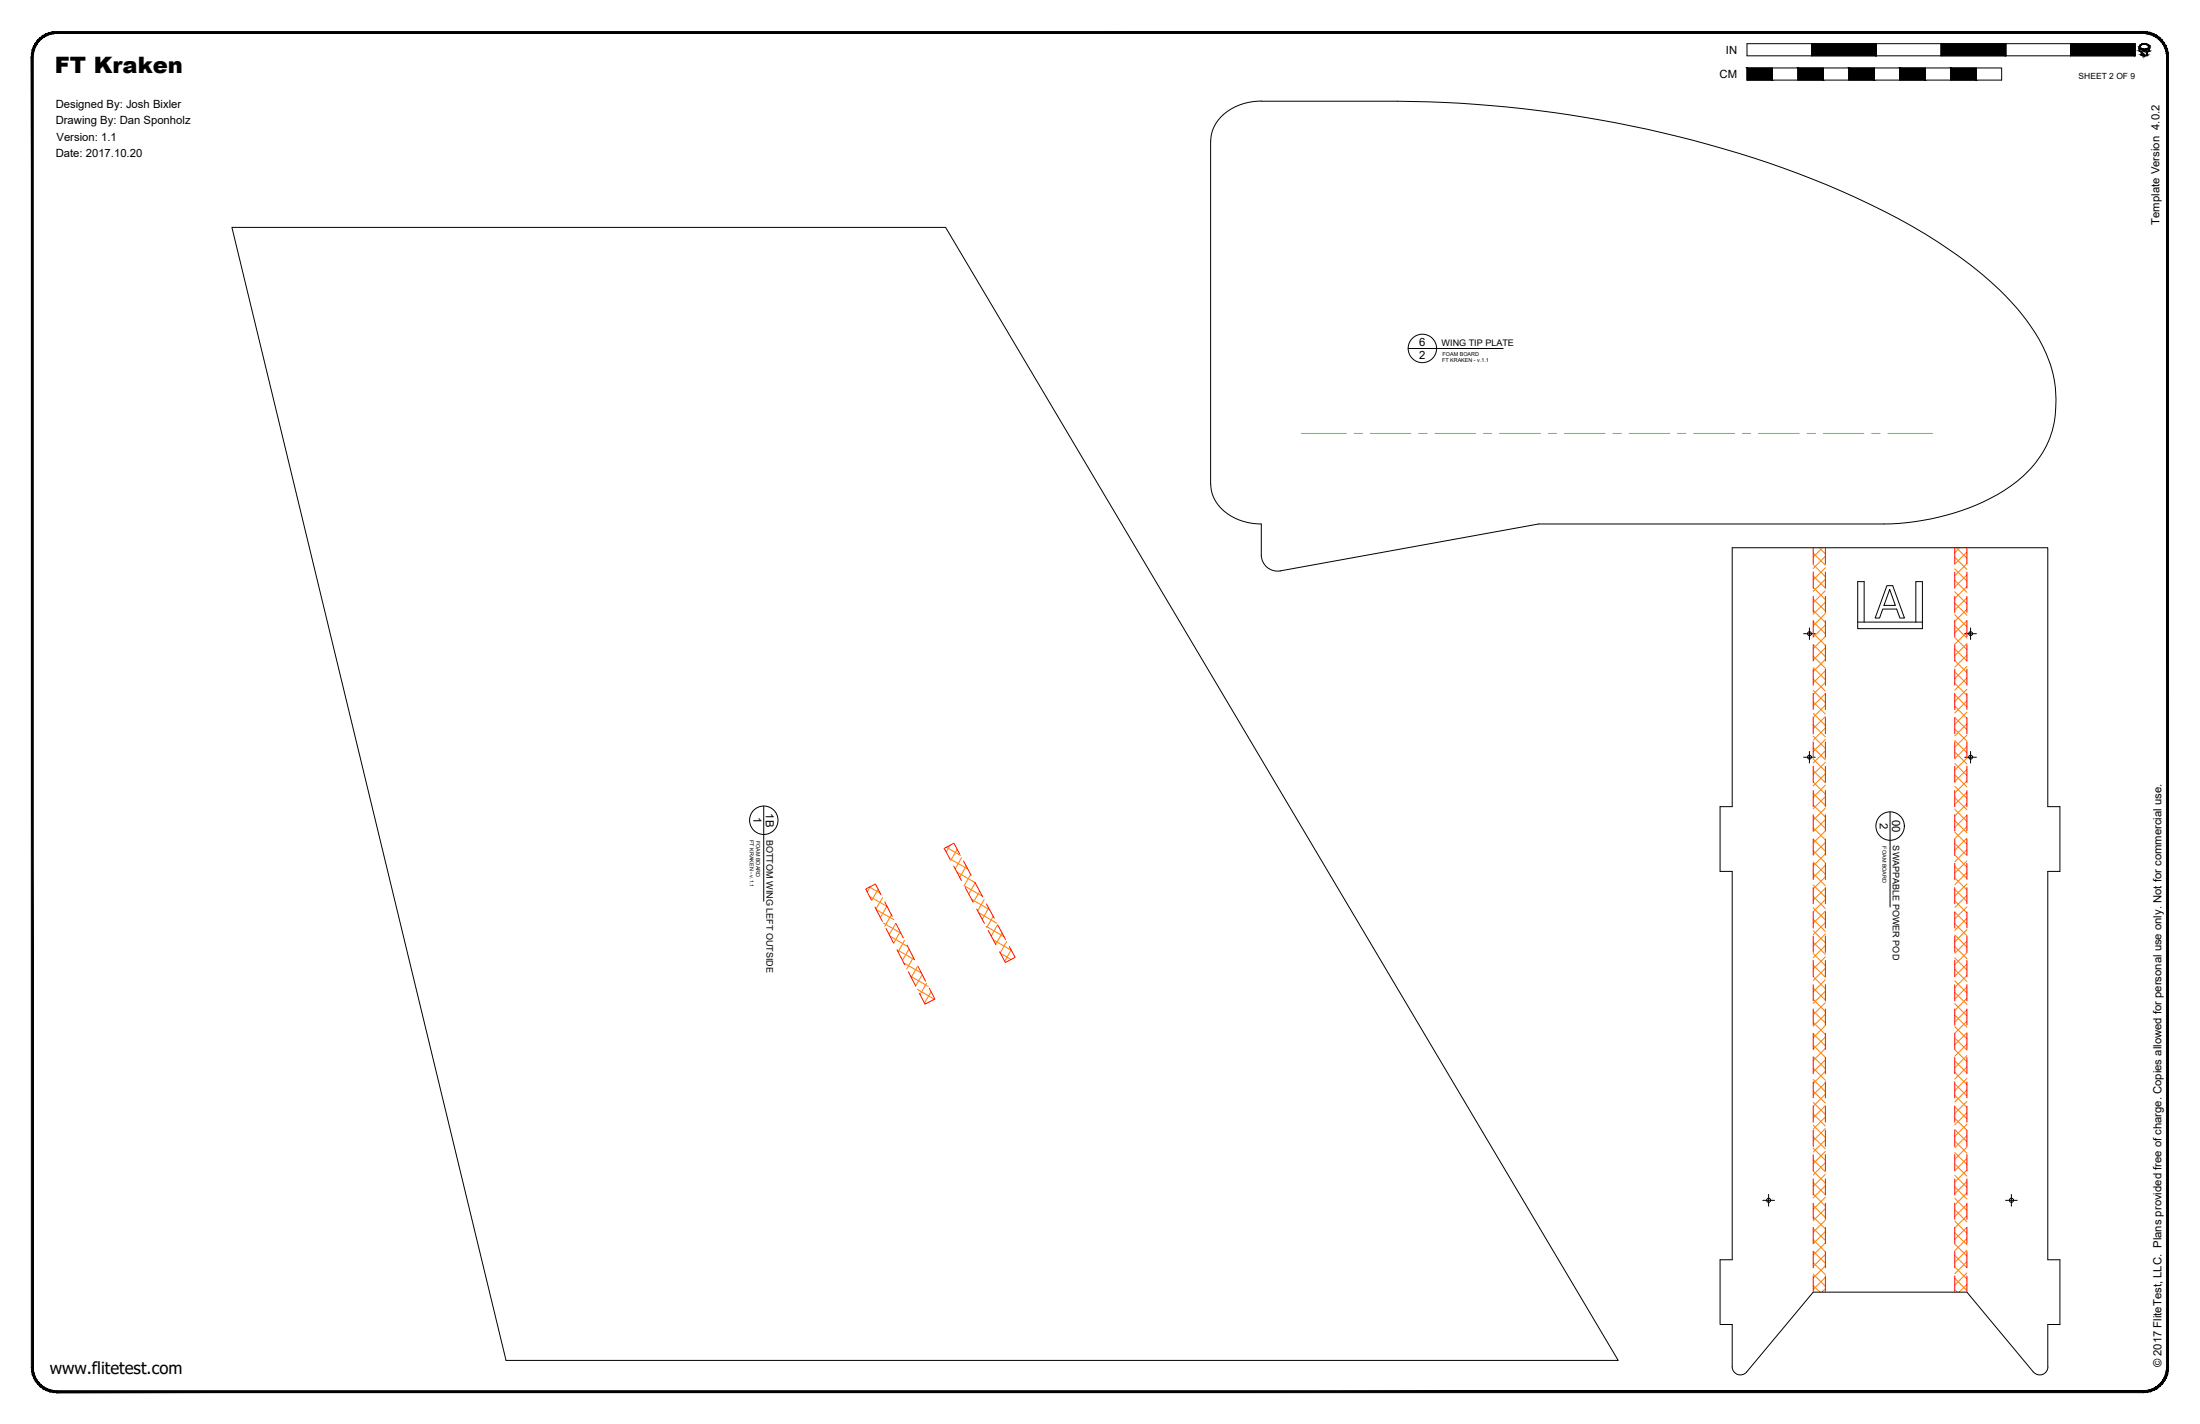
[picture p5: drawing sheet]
<svg xmlns="http://www.w3.org/2000/svg" width="864mm" height="559mm" viewBox="0 0 864 559" stroke-linecap="round" stroke-linejoin="round" font-family="sans-serif">
<!-- layer: 01 CUT -->
<g fill="none" stroke="#000" stroke-width=".39">
<path d="M495.1 39.7h53.5a460.9 460.9 0 0 1 168.4 32.8 239.2 239.2 0 0 1 58.9 33.4 91.4 91.4 0 0 1 27.3 32.8 44.9 44.9 0 0 1 .2 36.1 46.4 46.4 0 0 1-22.2 20.8 96.6 96.6 0 0 1-41.6 10h-135.6l-101.4 18.4M495.1 39.7a19.8 19.8 0 0 0-19 11.2l-.8 4.4M475.2 55.3v134.7M91 89.2h280.2l264 444.6h-436.6zM475.3 190a15.7 15.7 0 0 0 10.9 13.9l5.2 1.4 3.7 .3v12.1a6.4 6.4 0 0 0 7.5 6.3M680 536.4a3.2 3.2 0 0 0 2.1 3 3.2 3.2 0 0 0 3.5-1l26.2-31.3h60.3l26.1 31.3a3.2 3.2 0 0 0 3.6 1 3.2 3.2 0 0 0 2.1-3M680 536.4v-16.6h-4.8v-25.4h4.8v-152.5h-4.8v-25.4h4.8v-101.6h123.8v101.6h4.8v25.4h-4.8v152.5h4.8v25.4h-4.8v16.6"/>
<circle cx="710.3" cy="248.7" r=".77"/>
<circle cx="773.6" cy="248.7" r=".77"/>
<circle cx="710.3" cy="297.1" r=".77"/>
<circle cx="773.6" cy="297.1" r=".77"/>
<circle cx="694.3" cy="471" r=".82"/>
<circle cx="789.6" cy="471" r=".82"/>
</g>
<!-- layer: 05 REFERENCE -->
<g fill="none" stroke="#0f0" stroke-width=".39">
<path d="M510.9 170.1h17.5M531.6 170.1h3.2M537.9 170.1h15.9M557 170.1h3.2M563.3 170.1h15.9M582.4 170.1h3.2M588.7 170.1h15.9M607.8 170.1h3.2M614.1 170.1h15.9M633.2 170.1h3.2M639.5 170.1h15.9M658.6 170.1h3.2"/>
<path d="M664.9 170.1h15.9M684 170.1h3.2M690.3 170.1h15.9M709.4 170.1h3.2M715.7 170.1h15.9M734.8 170.1h3.2M741.1 170.1h17.5"/>
</g>
<!-- layer: 06 CAVITY -->
<g fill="none" stroke="#ff7f00" stroke-width=".39">
<path d="M711.8 217l4.7 4.8M714.1 214.9l2.4 2.4M715.4 214.9l-3.6 3.7M716.5 218.3l-4.7 4.8M767.3 218.7l4.8 4.8M768 214.9l4.1 4.1M769.3 214.9l-2 2M772.1 216.6l-4.8 4.8M711.8 239.5l4.7 4.8M711.8 235l4.7 4.8M711.8 230.5l4.7 4.8M711.8 226l4.7 4.8"/>
<path d="M711.8 221.5l4.7 4.8M716.5 222.8l-4.7 4.7M716.5 227.3l-4.7 4.8M716.5 231.8l-4.7 4.7M716.5 236.3l-4.7 4.7M767.3 236.7l4.8 4.7M767.3 232.2l4.8 4.8M767.3 227.7l4.8 4.8M767.3 223.2l4.8 4.8M772.1 221.1l-4.8 4.8M772.1 225.6l-4.8 4.8M772.1 230.1l-4.8 4.8"/>
<path d="M772.1 234.6l-4.8 4.8M772.1 239.1l-4.8 4.8M711.8 257.5l4.7 4.7M711.8 252.9l4.7 4.8M711.8 248.5l4.7 4.7M711.8 244l4.7 4.7M716.5 240.7l-4.7 4.9M716.5 245.3l-4.7 4.7M716.5 249.8l-4.7 4.7M716.5 254.2l-4.7 4.8M716.5 258.8l-4.7 4.7M767.3 259.1l4.8 4.8"/>
<path d="M767.3 254.6l4.8 4.8M767.3 250.2l4.8 4.7M767.3 245.7l4.8 4.7M767.3 241.2l4.8 4.8M772.1 243.6l-4.8 4.7M772.1 248.1l-4.8 4.7M772.1 252.6l-4.8 4.7M772.1 257.1l-4.8 4.7M711.8 279.9l4.7 4.8M711.8 275.4l4.7 4.8M711.8 271l4.7 4.7M711.8 266.4l4.7 4.8"/>
<path d="M711.8 262l4.7 4.7M716.5 267.7l-4.7 4.8M716.5 272.2l-4.7 4.8M716.5 276.7l-4.7 4.8M716.5 263.2l-4.7 4.8M767.3 277.1l4.8 4.8M767.3 272.6l4.8 4.8M767.3 268.1l4.8 4.8M767.3 263.6l4.8 4.8M772.1 261.5l-4.8 4.8M772.1 266l-4.8 4.8M772.1 270.5l-4.8 4.8"/>
<path d="M772.1 275l-4.8 4.8M772.1 279.5l-4.8 4.8M711.8 297.9l4.7 4.8M711.8 293.4l4.7 4.7M711.8 288.9l4.7 4.8M711.8 284.4l4.7 4.8M716.5 285.7l-4.7 4.8M716.5 290.2l-4.7 4.7M716.5 294.7l-4.7 4.7M716.5 299.1l-4.7 4.8M716.5 281.2l-4.7 4.7M767.3 299.6l4.8 4.7"/>
<path d="M767.3 295.1l4.8 4.7M767.3 290.6l4.8 4.8M767.3 286.1l4.8 4.8M767.3 281.6l4.8 4.7M772.1 284l-4.8 4.8M772.1 288.5l-4.8 4.7M772.1 293l-4.8 4.7M772.1 297.4l-4.8 4.8M711.8 315.9l4.7 4.7M711.8 311.3l4.7 4.8M711.8 306.9l4.7 4.7M711.8 302.4l4.7 4.7"/>
<path d="M716.5 308.1l-4.7 4.8M716.5 312.6l-4.7 4.8M716.5 317.1l-4.7 4.8M716.5 303.6l-4.7 4.8M767.3 317.5l4.8 4.8M767.3 313l4.8 4.8M767.3 308.6l4.8 4.7M767.3 304l4.8 4.8M772.1 302l-4.8 4.7M772.1 306.4l-4.8 4.8M772.1 310.9l-4.8 4.8M772.1 315.4l-4.8 4.8"/>
<path d="M772.1 319.9l-4.8 4.8M371.5 332.5l5.5 3.2M372.8 336.9l7.1 4.1M373 331.7l-1.6 2.7M375.8 333.3l-2.6 4.4M377.5 336.5l-2.5 4.5M379.3 339.9l-2.6 4.4M711.8 338.3l4.7 4.7M711.8 333.8l4.7 4.8M711.8 329.3l4.7 4.8M711.8 324.8l4.7 4.8M711.8 320.3l4.7 4.8"/>
<path d="M716.5 321.6l-4.7 4.8M716.5 326.1l-4.7 4.7M716.5 335.1l-4.7 4.7M716.5 339.6l-4.7 4.7M716.5 330.6l-4.7 4.8M767.3 340l4.8 4.7M767.3 335.5l4.8 4.8M767.3 331l4.8 4.7M767.3 326.5l4.8 4.8M767.3 322l4.8 4.8M772.1 324.4l-4.8 4.8M772.1 328.9l-4.8 4.8"/>
<path d="M772.1 333.4l-4.8 4.8M772.1 337.9l-4.8 4.7M341.3 348.1l4.2 2.4M341.3 351.8l7 3.9M341.6 348l-1.2 2M344 357l6.9 4M344.7 348.9l-2.5 4.5M346.4 352.3l-2.5 4.4M348.2 355.6l-2.6 4.5M349.9 359l-2.6 4.4M375.7 342.2l7 4.1M381 343.1l-2.5 4.5 7.1 4.1"/>
<path d="M381.4 352.9l7.1 4.1M382.8 346.5l-2.5 4.3M384.2 358.2l7.1 4.1M384.6 349.7l-2.6 4.5M386.3 353l-2.5 4.4M388.1 356.3l-2.5 4.4M389.8 359.6l-2.5 4.4M711.8 356.2l4.7 4.8M711.8 351.8l4.7 4.7M711.8 347.3l4.7 4.7M711.8 342.8l4.7 4.8M716.5 344l-4.7 4.8"/>
<path d="M716.5 348.5l-4.7 4.8M716.5 353l-4.7 4.8M716.5 357.5l-4.7 4.8M767.3 357.9l4.8 4.8M767.3 353.5l4.8 4.7M767.3 348.9l4.8 4.8M767.3 344.5l4.8 4.7M772.1 342.4l-4.8 4.8M772.1 346.9l-4.8 4.7M772.1 351.4l-4.8 4.7M772.1 355.8l-4.8 4.8M346.7 362.2l6.9 4"/>
<path d="M349.4 367.4l6.9 4M351.6 362.3l-2.5 4.5M352.1 372.7l6.9 3.9M353.4 365.7l-2.6 4.4M354.8 377.9l6.9 3.9M355.1 369l-2.6 4.5M356.8 372.4l-2.5 4.4M358.5 375.7l-2.5 4.5M360.3 379.1l-2.6 4.4M387.1 363.5l7.1 4.1M389.9 368.8l7.1 4.1M391.6 362.9l-2.5 4.4"/>
<path d="M392.7 374.1l4.2 2.4M393.4 366.2l-2.6 4.4M395.2 369.5l-2.6 4.4M396.9 372.8l-2.5 4.4M711.8 378.7l4.7 4.8M711.8 374.2l4.7 4.8M711.8 369.7l4.7 4.8M711.8 365.2l4.7 4.8M711.8 360.8l4.7 4.7M716.5 366.5l-4.7 4.8M716.5 375.5l-4.7 4.7M716.5 362l-4.7 4.8"/>
<path d="M716.5 371l-4.7 4.8M767.3 375.9l4.8 4.7M767.3 371.4l4.8 4.8M767.3 366.9l4.8 4.8M767.3 362.4l4.8 4.8M772.1 360.4l-4.8 4.7M772.1 364.8l-4.8 4.8M772.1 369.3l-4.8 4.8M772.1 373.8l-4.8 4.8M772.1 378.3l-4.8 4.8M357.4 383.1l7 4M360.2 388.3l6.6 3.8"/>
<path d="M362 382.5l-2.6 4.4M362.9 393.5l.6 .3M363.7 385.8l-2.5 4.5M365.5 389.2l-2.6 4.4M711.8 396.7l4.7 4.7M711.8 392.2l4.7 4.8M711.8 387.7l4.7 4.8M711.8 383.2l4.7 4.8M716.5 380l-4.7 4.8M716.5 384.5l-4.7 4.7M716.5 393.4l-4.7 4.8M716.5 398l-4.7 4.7"/>
<path d="M716.5 389l-4.7 4.7M767.3 398.4l4.8 4.7M767.3 393.8l4.8 4.8M767.3 389.4l4.8 4.7M767.3 384.9l4.8 4.7M767.3 380.4l4.8 4.8M772.1 382.8l-4.8 4.7M772.1 387.3l-4.8 4.8M772.1 391.8l-4.8 4.7M772.1 396.3l-4.8 4.7M711.8 419.1l4.7 4.8M711.8 414.6l4.7 4.8"/>
<path d="M711.8 410.2l4.7 4.7M711.8 405.7l4.7 4.7M711.8 401.2l4.7 4.7M716.5 402.4l-4.7 4.8M716.5 411.4l-4.7 4.8M716.5 415.9l-4.7 4.8M716.5 406.9l-4.7 4.8M767.3 416.3l4.8 4.8M767.3 411.9l4.8 4.7M767.3 407.3l4.8 4.8M767.3 402.8l4.8 4.8M772.1 400.7l-4.8 4.8"/>
<path d="M772.1 405.3l-4.8 4.7M772.1 409.7l-4.8 4.8M772.1 414.2l-4.8 4.8M772.1 418.7l-4.8 4.8M711.8 437.1l4.7 4.8M711.8 432.6l4.7 4.8M711.8 428.1l4.7 4.8M711.8 423.6l4.7 4.8M716.5 420.4l-4.7 4.7M716.5 424.9l-4.7 4.8M716.5 429.4l-4.7 4.7M716.5 433.9l-4.7 4.7"/>
<path d="M716.5 438.3l-4.7 4.8M767.3 438.8l4.8 4.8M767.3 434.3l4.8 4.7M767.3 429.8l4.8 4.8M767.3 425.3l4.8 4.8M767.3 420.8l4.8 4.8M772.1 423.2l-4.8 4.8M772.1 427.7l-4.8 4.7M772.1 432.2l-4.8 4.8M772.1 436.7l-4.8 4.7M711.8 459.5l4.7 4.8M711.8 455.1l4.7 4.7"/>
<path d="M711.8 450.5l4.7 4.8M711.8 446.1l4.7 4.7M711.8 441.6l4.7 4.7M716.5 442.9l-4.7 4.7M716.5 451.8l-4.7 4.8M716.5 456.3l-4.7 4.8M716.5 447.3l-4.7 4.8M767.3 456.7l4.8 4.8M767.3 452.2l4.8 4.8M767.3 447.8l4.8 4.7M767.3 443.3l4.8 4.7M772.1 441.2l-4.8 4.7"/>
<path d="M772.1 445.6l-4.8 4.8M772.1 450.2l-4.8 4.7M772.1 454.6l-4.8 4.8M772.1 459.1l-4.8 4.8M711.8 477.5l4.7 4.8M711.8 473l4.7 4.8M711.8 468.5l4.7 4.8M711.8 464l4.7 4.8M716.5 460.8l-4.7 4.8M716.5 465.3l-4.7 4.7M716.5 469.8l-4.7 4.8M716.5 478.8l-4.7 4.7"/>
<path d="M716.5 474.3l-4.7 4.7M767.3 479.2l4.8 4.7M767.3 474.7l4.8 4.8M767.3 470.2l4.8 4.8M767.3 465.7l4.8 4.8M767.3 461.2l4.8 4.8M772.1 463.6l-4.8 4.8M772.1 468.1l-4.8 4.8M772.1 472.6l-4.8 4.8M772.1 477.1l-4.8 4.8M711.8 500l4.7 4.7M711.8 495.4l4.7 4.8"/>
<path d="M711.8 491l4.7 4.7M711.8 486.5l4.7 4.7M711.8 482l4.7 4.8M716.5 487.8l-4.7 4.7M716.5 492.3l-4.7 4.7M716.5 496.7l-4.7 4.8M716.5 483.2l-4.7 4.9M767.3 497.1l4.8 4.8M767.3 492.7l4.8 4.7M767.3 488.2l4.8 4.7M767.3 483.7l4.8 4.8M772.1 481.6l-4.8 4.8"/>
<path d="M772.1 486.1l-4.8 4.7M772.1 490.6l-4.8 4.7M772.1 495l-4.8 4.8M772.1 499.6l-4.8 4.7M711.8 504.5l2.6 2.6M716.5 501.3l-4.7 4.7M716.5 505.7l-1.4 1.4M767.3 506.1l.9 1M767.3 501.6l4.8 4.8M772.1 504l-3 3.1"/>
</g>
<!-- layer: 02 SCORE -->
<g fill="none" stroke="#f00" stroke-width=".39">
<path d="M711.8 214.9v6.4M716.5 214.9v6.4M767.3 214.9v6.4M772.1 214.9v6.4M711.8 224.5v6.3M711.8 234v6.3M716.5 224.5v6.3M716.5 234v6.3M767.3 224.5v6.3M767.3 234v6.3M772.1 224.5v6.3M772.1 234v6.3"/>
<path d="M711.8 243.5v6.4M711.8 253v6.4M716.5 243.5v6.4M716.5 253v6.4M767.3 243.5v6.4M767.3 253v6.4M772.1 243.5v6.4M772.1 253v6.4M711.8 262.6v6.3M711.8 272.1v6.3M716.5 262.6v6.3M716.5 272.1v6.3"/>
<path d="M767.3 262.6v6.3M767.3 272.1v6.3M772.1 262.6v6.3M772.1 272.1v6.3M711.8 281.6v6.4M711.8 291.1v6.4M716.5 281.6v6.4M716.5 291.1v6.4M767.3 281.6v6.4M767.3 291.1v6.4M772.1 281.6v6.4M772.1 291.1v6.4"/>
<path d="M711.8 300.7v6.3M711.8 310.2v6.3M711.8 319.7v6.4M716.5 300.7v6.3M716.5 310.2v6.3M716.5 319.7v6.4M767.3 300.7v6.3M767.3 310.2v6.3M767.3 319.7v6.4M772.1 300.7v6.3M772.1 310.2v6.3M772.1 319.7v6.4"/>
<path d="M374.4 339.9l3 5.6M376.7 335.1l-2.2-4.2-3.9 2 2.3 4.2M378.2 337.9l3 5.6M711.8 329.2v6.4M711.8 338.8v6.3M716.5 329.2v6.4M716.5 338.8v6.3M767.3 329.2v6.4M767.3 338.8v6.3M772.1 329.2v6.4M772.1 338.8v6.3M343.5 355.9l2.9 5.6"/>
<path d="M345.8 351.1l-2.1-4.2-3.9 1.9 2.2 4.3M347.3 354l2.9 5.6M378.9 348.3l3 5.6M382.7 346.3l3 5.6M383.4 356.7l3 5.6M387.2 354.7l3 5.6M711.8 348.3v6.4M711.8 357.8v6.4M716.5 348.3v6.4M716.5 357.8v6.4M767.3 348.3v6.4M767.3 357.8v6.4"/>
<path d="M772.1 348.3v6.4M772.1 357.8v6.4M347.8 364.4l3 5.6M351.7 362.4l2.9 5.6M352.2 372.9l2.9 5.6M356.1 370.9l2.8 5.6M360.4 379.4l2.9 5.6M387.9 365.1l3 5.6M391.7 363.1l3 5.6M396.2 371.5l2.3 4.2-3.8 2-2.3-4.2M711.8 367.4v6.3M711.8 376.9v6.3"/>
<path d="M716.5 367.4v6.3M716.5 376.9v6.3M767.3 367.4v6.3M767.3 376.9v6.3M772.1 367.4v6.3M772.1 376.9v6.3M356.6 381.3l2.9 5.6M364.8 387.8l2.2 4.3-3.9 1.9-2.2-4.2M711.8 386.4v6.4M711.8 395.9v6.4M716.5 386.4v6.4M716.5 395.9v6.4"/>
<path d="M767.3 386.4v6.4M767.3 395.9v6.4M772.1 386.4v6.4M772.1 395.9v6.4M711.8 405.5v6.3M711.8 415v6.3M716.5 405.5v6.3M716.5 415v6.3M767.3 405.5v6.3M767.3 415v6.3M772.1 405.5v6.3M772.1 415v6.3"/>
<path d="M711.8 424.5v6.4M711.8 434v6.4M716.5 424.5v6.4M716.5 434v6.4M767.3 424.5v6.4M767.3 434v6.4M772.1 424.5v6.4M772.1 434v6.4M711.8 443.6v6.3M711.8 453.1v6.3M716.5 443.6v6.3M716.5 453.1v6.3"/>
<path d="M767.3 443.6v6.3M767.3 453.1v6.3M772.1 443.6v6.3M772.1 453.1v6.3M711.8 462.6v6.4M711.8 472.1v6.4M716.5 462.6v6.4M716.5 472.1v6.4M767.3 462.6v6.4M767.3 472.1v6.4M772.1 462.6v6.4M772.1 472.1v6.4"/>
<path d="M711.8 481.7v6.3M711.8 491.2v6.3M716.5 481.7v6.3M716.5 491.2v6.3M767.3 481.7v6.3M767.3 491.2v6.3M772.1 481.7v6.3M772.1 491.2v6.3M711.8 500.7v6.4M716.5 500.7v6.4M767.3 500.7v6.4M772.1 500.7v6.4"/>
</g>
<!-- layer: 23 NOTES -->
<g fill="none" stroke="#000" stroke-width=".39">
<path d="M552.8 136.8h37.3M740.7 229.8h2.3l4.6 12.7h-1.8l-1.3-3.5h-5.4l-1.3 3.5h-1.7zM741.8 231.3l2.2 6.3h-4.4zM729.2 244.1h25.4M731.8 244.1v-15.9h-2.6v18.5h25.4v-18.5h-2.5v15.9M299.8 316.4v37.3M741.9 318.6v37.3"/>
<circle cx="558.3" cy="136.7" r="5.6"/>
<circle cx="299.8" cy="321.9" r="5.6"/>
<circle cx="742" cy="324.2" r="5.6"/>
</g>
<!-- layer: 24 DIMENSIONS -->
<path d="M708 248.7h4.6M710.3 246.4v4.6M771.3 248.7h4.5M773.5 246.4v4.6M708 297.2h4.6M710.3 294.9v4.5M771.3 297.2h4.5M773.5 294.9v4.5M692 471h4.6M694.3 468.7v4.6M787.3 471h4.5M789.6 468.7v4.6" fill="none" stroke="#000" stroke-width=".39"/>
<!-- layer: 21 FULL-SIZE -->
<path d="M685.8 17.1h25.4v4.8h-25.4zM711.2 17.1h25.4v4.8h-25.4zM736.6 17.1h25.4v4.8h-25.4zM762 17.1h25.4v4.8h-25.4zM787.4 17.1h25.4v4.8h-25.4zM812.8 17.1h25.4v4.8h-25.4zM840.1 18.8l1.3 .4 .2 .3 1.9-.7v.3l-1.7 1.2-1.7-1.2zM843.7 20v-1.3a1.98 1.98 0 0 0-1.9-1.5 1.98 1.98 0 0 0-1.9 1.5l-.1 1.3 .9 .3v1.2l.3-.5v.6l.4 .1 .1-.4 .2 .5v-.3l.1 .3 1-.3v-1.2l1-.3v-1.3a2.07 2.07 0 0 0-2-1.6 2.07 2.07 0 0 0-2 1.6v1.3l.8 .3v1.3l1.2 .3 1.1-.3v-1.3M685.8 26.7h9.9v4.7h10.1v-4.7h9.9v4.7h10.1v-4.7h10v4.7h10v-4.7h10v4.7h9.9v-4.7h10.1v4.7h9.9v-4.7h-9.9v4.7h-10.1v-4.7h-9.9v4.7h-10v-4.7h-10v4.7h-10v-4.7h-10.1v4.7h-9.9v-4.7h-10.1v4.7h-9.9zM841.1 21.7v-.5l.1 .5" fill="none" stroke="#000" stroke-width=".39"/>
<g fill="#000" stroke="#000" stroke-width=".39">
<path d="M840.1 18.8l1.1 .3h-1.1zM840.4 17.6l-.2 .1zM840.7 19.5h2.1l-1 .8zM841.4 17.2h.7zM842.4 19.1l1.1-.3v.3zM843.5 20h.3zM841.4 21.8h.7zM842.5 21.6h.4zM842.8 20.3h.3z"/>
<path d="M20.8 12.5l1.4-.1v.7zM20.8 12.5l.1 .7 1.3-.1zM19.4 12.8l1.4-.3 .1 .7zM19.4 12.8l.2 .7 1.3-.3zM18.1 13.3l1.3-.5 .2 .7zM18.1 13.3l.3 .7 1.2-.5zM16.9 13.9l1.2-.6 .3 .7zM16.9 13.9l.4 .7 1.1-.6zM15.7 14.8l1.2-.9 .4 .7zM15.7 14.8l.5 .6 1.1-.8zM15.7 14.8l.5 .6-1.5 .4zM14.7 15.8l.6 .5 .9-.9zM14.7 15.8l.6 .5-1.4 .6zM13.9 16.9l.6 .4 .8-1zM13.9 16.9l.6 .4-1.3 .9zM13.2 18.2l.7 .3 .6-1.2zM13.2 18.2l.7 .3-1.2 1zM12.7 19.5l.7 .2 .5-1.2zM12.7 19.5l.7 .2-1 1.2zM13.4 19.7l-1 1.2 .7 .1zM12.4 20.9l.7 .1-.8 1.3zM13.1 21l-.8 1.3h.7z"/>
<path d="M711.2 17.1l25.4 4.8v-4.8zM711.2 17.1l25.4 4.8h-25.4z"/>
<path d="M762 17.1l25.4 4.8v-4.8zM762 17.1l25.4 4.8h-25.4z"/>
<path d="M812.8 17.1l25.4 4.8v-4.8zM812.8 17.1l25.4 4.8h-25.4z"/>
<path d="M839.8 18.7v1.3zM839.8 18.7v1.3z"/>
<path d="M839.8 20h.2zM839.8 20h.2z"/>
<path d="M839.8 18.4v.3zM839.8 18.4v.3z"/>
<path d="M839.9 18.2v.2zM839.9 18.2l-.1 .2z"/>
<path d="M840.7 17.4h.2zM840.5 17.5l.2-.1z"/>
<path d="M840.1 19.1l1.3 .1zM840.1 19.1l1.3 .1z"/>
<path d="M840.9 17.3h.4zM840.7 17.4l.2-.1zM840.7 17.4h.2zM840.7 17.4h.2z"/>
<path d="M22.2 13.1h819.2v-.7zM22.2 12.4h819.2l-819.2 .7z"/>
<path d="M840.2 19.2l1.2 .1zM840.2 19.2l1.2 .1z"/>
<path d="M840.4 19.3l1.2 .2zM840.4 19.3l1.2 .2z"/>
<path d="M841 17.2h.5zM840.9 17.3h.4z"/>
<path d="M841.1 17.2h.5zM841 17.2h.5z"/>
<path d="M841.4 17.2h1.1zM841.1 17.2h1.4z"/>
<path d="M842 17.2h.5zM842 17.2h.5z"/>
<path d="M842 17.2l.6 .1zM842 17.2l.6 .1z"/>
<path d="M842.3 17.3l.5 .1zM842.3 17.3l.5 .1z"/>
<path d="M842.6 17.4h.3zM842.6 17.4h.3z"/>
<path d="M842.6 17.4l.5 .1zM842.6 17.4l.5 .1z"/>
<path d="M842.9 17.5l.3 .1zM842.9 17.5l.3 .1z"/>
<path d="M842.1 19.3l.7 .2 .3-.2zM842.1 19.3l.7 .2h-.8z"/>
<path d="M843 17.6l.3 .1zM843 17.6l.3 .1z"/>
<path d="M843.2 17.7l.2 .1zM843.2 17.7l.2 .1z"/>
<path d="M842.1 19.2h1.3zM842.1 19.2l1 .1z"/>
<path d="M843.3 17.8l.2 .1zM843.3 17.8l.2 .1z"/>
<path d="M842.4 19.1h1.1zM842.1 19.2h1.3z"/>
<path d="M843.4 17.9l.2 .2zM843.4 17.9l.2 .2z"/>
<path d="M843.6 18.2l.1 .2zM843.6 18.2l.1 .2z"/>
<path d="M843.7 18.4l.1 .3zM843.7 18.4l.1 .3z"/>
<path d="M843.7 18.7l.1 1.3zM843.7 18.7l.1 1.3z"/>
<path d="M12.3 22.3l.7 514.3v-514.3zM12.3 22.3l.7 514.3h-.7z"/>
<path d="M685.8 26.7l9.9 4.7v-4.7zM685.8 26.7l9.9 4.7h-9.9z"/>
<path d="M705.8 26.7l9.9 4.7v-4.7zM705.8 26.7l9.9 4.7h-9.9z"/>
<path d="M725.8 26.7l10 4.7v-4.7zM725.8 26.7l10 4.7h-10z"/>
<path d="M745.8 26.7l10 4.7v-4.7zM745.8 26.7l10 4.7h-10z"/>
<path d="M765.7 26.7l10.1 4.7v-4.7zM765.7 26.7l10.1 4.7h-10.1z"/>
<path d="M839.8 20l.9 .3zM839.8 20l.9 .3z"/>
<path d="M840.4 20.3h.3zM840.4 20.3h.3z"/>
<path d="M840.6 20.3l.1 1.2zM840.6 20.3l.1 1.2z"/>
<path d="M840.6 21.5l.2 .1zM840.6 21.5l.2 .1z"/>
<path d="M840.8 21l.2 .5zM840.8 21l.2 .5z"/>
<path d="M840.6 21.6h.4zM840.6 21.6h.4zM840.6 21.6h.4zM840.6 21.6h.4z"/>
<path d="M840.6 21.6h.4zM840.6 21.6h.4z"/>
<path d="M840.6 21.6l.5 .1zM840.6 21.6l.5 .1z"/>
<path d="M841.1 21.2l.1 .4zM841.1 21.2l.1 .4z"/>
<path d="M840.7 21.7h.5zM840.7 21.7h.5z"/>
<path d="M840.9 21.7h.5zM840.9 21.7h.5z"/>
<path d="M841.4 21.3l.1 .4zM841.4 21.3l.1 .4z"/>
<path d="M841 21.7l.5 .1zM841 21.7l.5 .1z"/>
<path d="M841.1 21.8h.6zM841.1 21.8h.6z"/>
<path d="M841.7 21.5l.1 .3zM841.7 21.5l.1 .3z"/>
<path d="M841.3 21.8h.5zM841.3 21.8h.5z"/>
<path d="M841.9 21.8h.3zM841.8 21.8h.3z"/>
<path d="M842.8 20.3l.1 1.2zM842.8 20.3l.1 1.2z"/>
<path d="M842.2 21.8l.7-.2zM841.9 21.8l.6-.2z"/>
<path d="M843.1 20.3l.7-.3zM842.8 20.3l.7-.3z"/>
<path d="M851.1 20.9l.1 1.4h-.7zM850.4 21l.1 1.3 .6-1.4zM850.8 19.5l.3 1.4-.7 .1zM850.1 19.7l.3 1.3 .4-1.5zM850.3 18.2l.5 1.3-.7 .2zM849.6 18.5l.5 1.2 .2-1.5zM849.6 16.9l.7 1.3-.7 .3zM849 17.3l.6 1.2v-1.6zM848.8 15.8l.8 1.1-.6 .4zM848.3 16.3l.7 1-.2-1.5zM847.8 14.8l1 1-.5 .5zM847.8 14.8l-.5 .6 1 .9zM846.7 13.9l1.1 .9-.5 .6zM846.7 13.9l-.4 .7 1 .8zM845.4 13.3l1.3 .6-.4 .7zM845.4 13.3l-.3 .7 1.2 .6zM844.1 12.8l1.3 .5-.3 .7zM844.1 12.8l-.2 .7 1.2 .5zM842.7 12.5l1.4 .3-.2 .7zM842.7 12.5l-.1 .7 1.3 .3zM841.4 12.4l1.3 .1-.1 .7zM841.4 12.4v.7l1.2 .1z"/>
<path d="M12.3 536.6h.7l-.6 1.4zM13 536.6l-.6 1.4 .7-.1zM12.4 538l.7-.1-.4 1.5zM13.1 537.9l-.4 1.5 .7-.2zM12.7 539.4l.7-.2-.2 1.5zM13.4 539.2l-.2 1.5 .7-.3zM13.2 540.7l.7-.3v1.5zM13.9 540.4v1.5l.6-.4zM13.9 541.9l.6-.4 .2 1.6zM14.5 541.5l.2 1.6 .6-.5zM14.7 543.1l.6-.5 .4 1.5zM15.3 542.6l.4 1.5 .5-.6zM16.2 543.5l.7 1.5-1.2-.9zM16.2 543.5l.7 1.5 .4-.7zM17.3 544.3l.8 1.3-1.2-.6zM17.3 544.3l.8 1.3 .3-.7zM18.4 544.9l1 1.2-1.3-.5zM18.4 544.9l1 1.2 .2-.7zM19.6 545.4l1.2 1-1.4-.3zM19.6 545.4l1.2 1 .1-.7zM20.9 545.7l1.3 .8-1.4-.1zM20.9 545.7l1.3 .8v-.7z"/>
<path d="M850.5 22.3v514.3h.7zM850.5 22.3h.7v514.3z"/>
<path d="M22.2 545.8v.7l819.2-.7zM22.2 546.5l819.2-.7v.7z"/>
<path d="M841.4 545.8l1.3 .6-1.3 .1zM841.4 545.8l1.3 .6-.1-.7zM842.6 545.7l1.5 .4-1.4 .3zM842.6 545.7l1.5 .4-.2-.7zM843.9 545.4l1.5 .2-1.3 .5zM843.9 545.4l1.5 .2-.3-.7zM845.1 544.9l1.6 .1-1.3 .6zM845.1 544.9l1.6 .1-.4-.7zM846.3 544.3l1.5-.2-1.1 .9zM846.3 544.3l1.5-.2-.5-.6zM847.3 543.5l1.5-.4-1 1zM847.3 543.5l1.5-.4-.5-.5zM848.3 542.6l1.3-.7-.8 1.2zM849 541.5l-.7 1.1 1.3-.7zM849 541.5l1.3-.8-.7 1.2zM849.6 540.4l-.6 1.1 1.3-.8zM849.6 540.4l1.2-1-.5 1.3zM850.1 539.2l-.5 1.2 1.2-1zM851.1 538l-.3 1.4-.7-.2zM850.4 537.9l-.3 1.3 1-1.2zM851.2 536.6l-.1 1.4-.7-.1zM850.5 536.6l-.1 1.3 .8-1.3z"/>
</g>
<text font-size="8.9" x="21.5" y="28.6">FT Kraken</text>
<text font-size="6.6" x="19.5" y="539.1">www.flitetest.com</text>
<g font-size="4.4">
<text x="677.5" y="21.1">IN</text>
<text x="675" y="30.6">CM</text>
<text x="21.9" y="42.4">Designed By: Josh Bixler</text>
<text x="21.9" y="48.8">Drawing By: Dan Sponholz</text>
<text x="22.2" y="55.1">Version: 1.1</text>
<text x="21.9" y="61.5">Date: 2017.10.20</text>
<text x="847.7" y="88.2" transform="rotate(-90 847.7 88.2)">Template Version 4.0.2</text>
<text x="557.1" y="136">6</text>
<text x="557.1" y="140.7">2</text>
<text x="295.8" y="320.7" transform="rotate(90 295.8 320.7)">1</text>
<text x="300.6" y="319.2" transform="rotate(90 300.6 319.2)">1B</text>
<text x="738" y="322.9" transform="rotate(90 738 322.9)">2</text>
<text x="742.7" y="321.7" transform="rotate(90 742.7 321.7)">00</text>
<text x="848.5" y="536.6" transform="rotate(-90 848.5 536.6)">© 2017 FliteTest, LLC. Plans provided free of charge. Copies allowed for personal use only. Not for commercial use.</text>
</g>
<g font-size="3.5">
<text x="565.9" y="135.6">WING TIP PLATE</text>
<text x="300.9" y="329.5" transform="rotate(90 300.9 329.5)">BOTTOM WING LEFT OUTSIDE</text>
<text x="743" y="331.8" transform="rotate(90 743 331.8)">SWAPPABLE POWER POD</text>
</g>
<text font-size="3.3" x="816" y="31.1">SHEET 2 OF 9</text>
<g font-size="2.1">
<text x="566.1" y="142.2">FT KRAKEN - v.1.1</text>
<text x="566.3" y="139.7">FOAM BOARD</text>
<text x="294.3" y="329.7" transform="rotate(90 294.3 329.7)">FT KRAKEN - v.1.1</text>
<text x="296.9" y="329.8" transform="rotate(90 296.9 329.8)">FOAM BOARD</text>
<text x="739" y="332.1" transform="rotate(90 739 332.1)">FOAM BOARD</text>
</g>
</svg>
